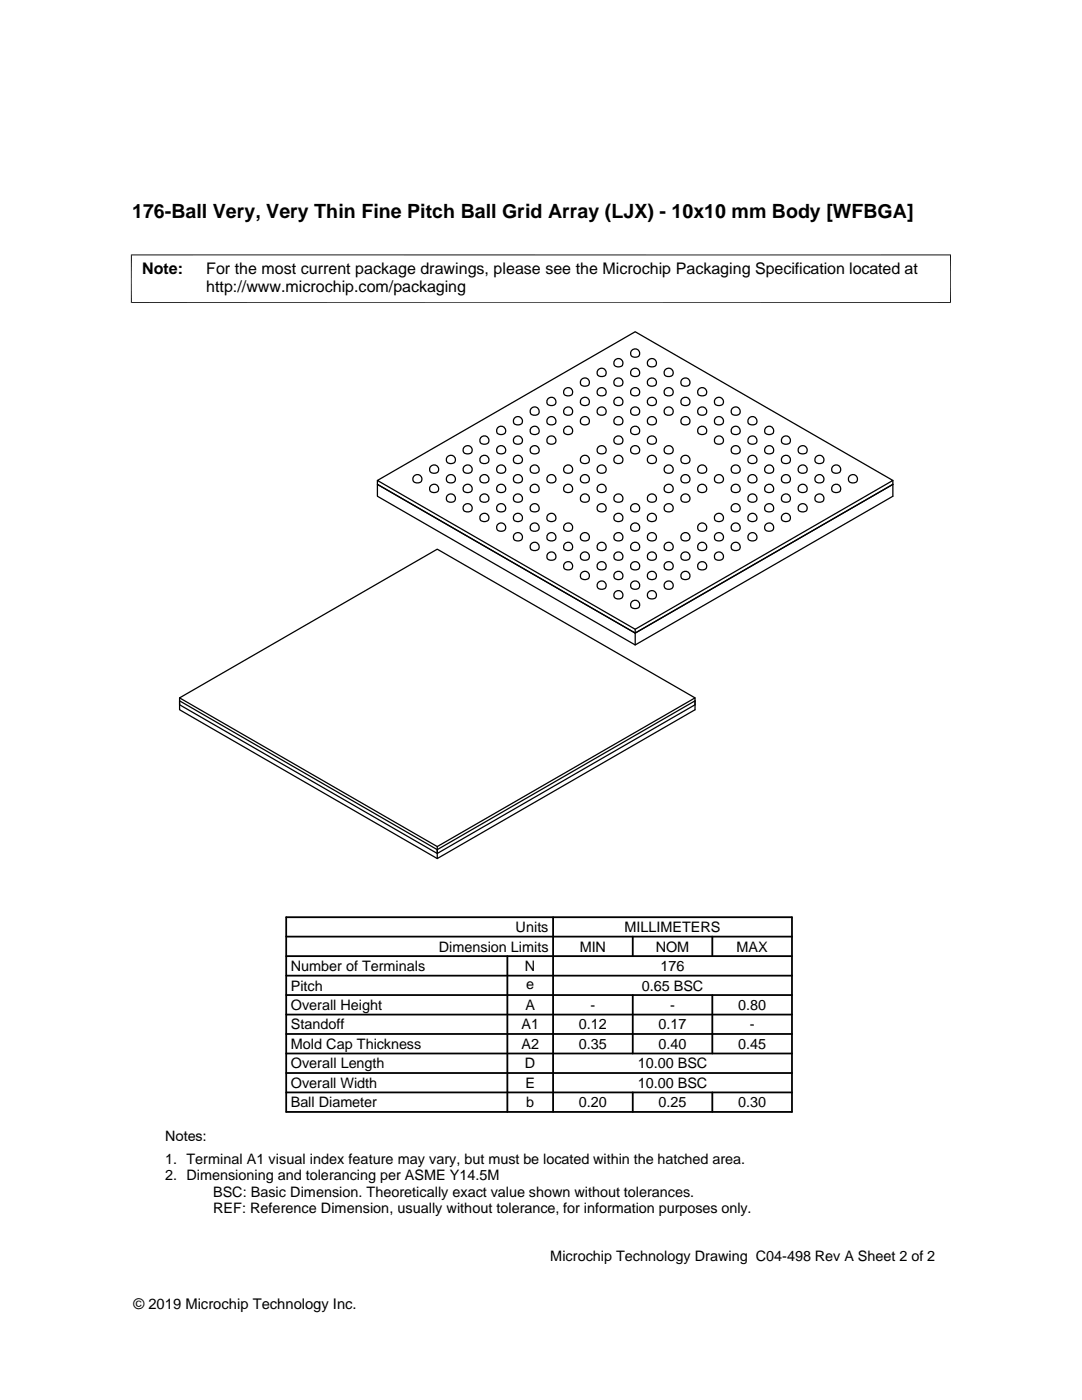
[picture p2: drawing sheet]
<svg xmlns="http://www.w3.org/2000/svg" width="216mm" height="279mm" viewBox="0 0 216 279" stroke-linecap="round" stroke-linejoin="round" font-family="sans-serif">
<g fill="none" stroke="#000" stroke-width=".25">
<path d="M109.3 79.7a.87 .87 0 0 1 1.4-.2 .87 .87 0 0 1-.3 1.4h-.7l-.4-.2-.2-.6zM112.6 77.8a.9 .9 0 0 1 1.3-.3 .9 .9 0 0 1 .1 1.3 .96 .96 0 0 1-1 .2 .96 .96 0 0 1-.5-.8zM116 79.7a.9 .9 0 0 1 1.2-.3 .9 .9 0 0 1 .2 1.4 .95 .95 0 0 1-1 .1 .95 .95 0 0 1-.6-.8zM116 75.8a.88 .88 0 0 1 1.4-.2 .88 .88 0 0 1-.3 1.4h-.7l-.4-.2-.2-.6zM119.3 77.8a.9 .9 0 0 1 1.3-.3 .9 .9 0 0 1 .1 1.3 .97 .97 0 0 1-1.6-.6zM119.3 73.9a.9 .9 0 0 1 1.3-.3 .9 .9 0 0 1 .1 1.4 .95 .95 0 0 1-1 .1 .95 .95 0 0 1-.6-.8zM122.6 72a.9 .9 0 0 1 1.3-.3 .9 .9 0 0 1 .2 1.3 .95 .95 0 0 1-1 .2 .95 .95 0 0 1-.6-.8zM122.6 79.7a.88 .88 0 0 1 1.5-.2 .88 .88 0 0 1-.3 1.4 1.09 1.09 0 0 1-1.2-.3l-.1-.5zM122.6 75.8a.88 .88 0 0 1 1.6 0 .88 .88 0 0 1-.8 1.3l-.8-.4-.1-.5zM126 77.8a.87 .87 0 0 1 1.4-.2 .87 .87 0 0 1-.3 1.4h-.7l-.4-.3-.2-.5zM126 70a.87 .87 0 0 1 1.4-.1 .87 .87 0 0 1-.3 1.3 .86 .86 0 0 1-1-.1 .86 .86 0 0 1-.1-1.1zM126 73.9a.9 .9 0 0 1 1.3-.3 .9 .9 0 0 1 .1 1.4 .95 .95 0 0 1-1 .1 .95 .95 0 0 1-.6-.8z"/>
<path d="M129.3 72a.9 .9 0 0 1 1.3-.3 .9 .9 0 0 1 .2 1.3 .96 .96 0 0 1-1 .2 .96 .96 0 0 1-.6-.8zM129.3 75.8a.87 .87 0 0 1 1.4-.1 .87 .87 0 0 1-.3 1.3h-.7l-.4-.2-.1-.6zM129.3 79.7a.89 .89 0 0 1 1.2-.4 .89 .89 0 0 1 .4 1.2 .89 .89 0 0 1-1.2 .4l-.4-.3-.1-.5zM132.7 77.8a.88 .88 0 0 1 1.4-.3 .88 .88 0 0 1-.3 1.5 .91 .91 0 0 1-1.3-.8zM136 75.8a.88 .88 0 0 1 1.4-.2 .88 .88 0 0 1-.3 1.4l-.3 .1a.71 .71 0 0 1-.8-.4l-.1-.5zM136 79.7a.9 .9 0 0 1 1.3-.3 .9 .9 0 0 1 .1 1.4 .95 .95 0 0 1-1 .1 .95 .95 0 0 1-.5-.8zM139.3 77.8a.9 .9 0 0 1 1.3-.3 .9 .9 0 0 1 .2 1.3 .96 .96 0 0 1-1 .2 .96 .96 0 0 1-.6-.8zM142.7 79.7a.9 .9 0 0 1 1.3-.3 .9 .9 0 0 1 .1 1.4 .95 .95 0 0 1-1 .1 .95 .95 0 0 1-.6-.8zM75.3 95.9l51.4-29.7 51.5 29.7-51.5 29.7zM82.5 95.1a.9 .9 0 0 1 1.3-.2 .9 .9 0 0 1 .2 1.3 .95 .95 0 0 1-1 .2 .95 .95 0 0 1-.6-.9zM85.9 93.2a.87 .87 0 0 1 1.4-.2 .87 .87 0 0 1-.3 1.4 .86 .86 0 0 1-1-.2 .86 .86 0 0 1-.1-1zM85.9 97a.9 .9 0 0 1 1.3-.2 .9 .9 0 0 1 .1 1.3 .96 .96 0 0 1-1 .2 .96 .96 0 0 1-.6-.9z"/>
<path d="M89.2 91.3a.9 .9 0 0 1 1.2-.4 .9 .9 0 0 1 .4 1.2 .9 .9 0 0 1-1.2 .4l-.4-.3-.1-.5zM92.5 89.3a.88 .88 0 0 1 1.5-.2 .88 .88 0 0 1-.3 1.4 .91 .91 0 0 1-1.3-.8zM92.5 97a.9 .9 0 0 1 1.3-.2 .9 .9 0 0 1 .2 1.3 .94 .94 0 0 1-1 .2 .94 .94 0 0 1-.6-.9zM95.9 95.1a.9 .9 0 0 1 1.3-.2 .9 .9 0 0 1 .1 1.3 .94 .94 0 0 1-1 .2 .94 .94 0 0 1-.5-.9zM95.9 91.3a.9 .9 0 0 1 1.3-.3 .9 .9 0 0 1 .1 1.3 .95 .95 0 0 1-1 .2 .95 .95 0 0 1-.5-.8zM95.9 87.4a.89 .89 0 0 1 1.3-.2 .89 .89 0 0 1 .1 1.3 .93 .93 0 0 1-1 .1 .93 .93 0 0 1-.5-.8zM95.9 99a.89 .89 0 0 1 1.3-.3 .89 .89 0 0 1 .1 1.3 .93 .93 0 0 1-1 .2 .93 .93 0 0 1-.5-.8zM99.2 89.3a.9 .9 0 0 1 1.3-.2 .9 .9 0 0 1 .2 1.3 .96 .96 0 0 1-1 .2 .96 .96 0 0 1-.6-.9zM99.2 93.2a.9 .9 0 0 1 1.3-.2 .9 .9 0 0 1 .2 1.3 .94 .94 0 0 1-1 .1 .94 .94 0 0 1-.6-.8zM99.2 85.5a.89 .89 0 0 1 1.3-.3 .89 .89 0 0 1 .2 1.3 .94 .94 0 0 1-1 .2 .94 .94 0 0 1-.6-.8zM99.2 97a.89 .89 0 0 1 1.3-.2 .89 .89 0 0 1 .2 1.3 .94 .94 0 0 1-1 .2 .94 .94 0 0 1-.6-.9zM102.6 91.3a.9 .9 0 0 1 1.3-.3 .9 .9 0 0 1 .1 1.3 .95 .95 0 0 1-1 .2 .95 .95 0 0 1-.6-.8z"/>
<path d="M102.6 83.5a.89 .89 0 0 1 1.3-.2 .89 .89 0 0 1 .1 1.3 .94 .94 0 0 1-1 .2 .94 .94 0 0 1-.6-.9zM102.6 87.4a.89 .89 0 0 1 1.3-.2 .89 .89 0 0 1 .1 1.3 .93 .93 0 0 1-1 .1 .93 .93 0 0 1-.6-.8zM102.6 99a.89 .89 0 0 1 1.3-.3 .89 .89 0 0 1 .1 1.3 .93 .93 0 0 1-1 .2 .93 .93 0 0 1-.6-.8zM102.6 95.1a.9 .9 0 0 1 1.3-.2 .9 .9 0 0 1 .1 1.3 .94 .94 0 0 1-1 .2 .94 .94 0 0 1-.6-.9zM105.9 89.3a.87 .87 0 0 1 1.4-.2 .87 .87 0 0 1-.3 1.4l-.3 .1a.71 .71 0 0 1-.8-.4l-.1-.5zM105.9 85.5a.89 .89 0 0 1 1.3-.3 .89 .89 0 0 1 .2 1.3 .94 .94 0 0 1-1 .2 .94 .94 0 0 1-.6-.8zM105.9 97a.89 .89 0 0 1 1.3-.2 .89 .89 0 0 1 .2 1.3 .94 .94 0 0 1-1 .2 .94 .94 0 0 1-.6-.8zM105.9 81.6a.9 .9 0 0 1 1.3-.2 .9 .9 0 0 1 .2 1.3 .94 .94 0 0 1-1 .1 .94 .94 0 0 1-.6-.8zM105.9 93.2a.9 .9 0 0 1 1.3-.2 .9 .9 0 0 1 .2 1.3 .94 .94 0 0 1-1 .1 .94 .94 0 0 1-.6-.8zM109.3 83.5a.89 .89 0 0 1 1.3-.2 .89 .89 0 0 1 .1 1.3 .94 .94 0 0 1-1 .2 .94 .94 0 0 1-.6-.9zM109.3 95.1a.89 .89 0 0 1 1.3-.2 .89 .89 0 0 1 .1 1.3 .94 .94 0 0 1-1 .1 .94 .94 0 0 1-.6-.8zM109.3 87.4a.87 .87 0 0 1 1.5 0 .87 .87 0 0 1-.8 1.3l-.4-.1-.4-.3-.1-.5z"/>
<path d="M112.6 81.6a.9 .9 0 0 1 1.3-.2 .9 .9 0 0 1 .1 1.3 .95 .95 0 0 1-1 .1 .95 .95 0 0 1-.5-.8zM112.6 93.2a.9 .9 0 0 1 1.3-.2 .9 .9 0 0 1 .1 1.3 .95 .95 0 0 1-1 .1 .95 .95 0 0 1-.5-.8zM112.6 85.5a.89 .89 0 0 1 1.3-.3 .89 .89 0 0 1 .1 1.3 .95 .95 0 0 1-1 .2 .95 .95 0 0 1-.5-.8zM112.6 97a.89 .89 0 0 1 1.3-.2 .89 .89 0 0 1 .1 1.3 .95 .95 0 0 1-1 .2 .95 .95 0 0 1-.5-.8zM116 83.5a.9 .9 0 0 1 1.2-.2 .9 .9 0 0 1 .2 1.3 .95 .95 0 0 1-1 .2 .95 .95 0 0 1-.6-.9zM116 91.3a.9 .9 0 0 1 1.2-.3 .9 .9 0 0 1 .2 1.3 .95 .95 0 0 1-1 .2 .95 .95 0 0 1-.6-.8zM116 95.1a.9 .9 0 0 1 1.2-.2 .9 .9 0 0 1 .2 1.3 .95 .95 0 0 1-1 .2 .95 .95 0 0 1-.6-.9zM116 99a.89 .89 0 0 1 1.2-.3 .89 .89 0 0 1 .2 1.3 .94 .94 0 0 1-1 .2 .94 .94 0 0 1-.6-.8zM119.3 81.6a.9 .9 0 0 1 1.3-.2 .9 .9 0 0 1 .1 1.3 .96 .96 0 0 1-1 .1 .96 .96 0 0 1-.6-.8zM119.3 93.2a.9 .9 0 0 1 1.3-.3 .9 .9 0 0 1 .1 1.4 .96 .96 0 0 1-1 .1 .96 .96 0 0 1-.6-.8zM119.3 89.3a.9 .9 0 0 1 1.3-.2 .9 .9 0 0 1 .1 1.3 .97 .97 0 0 1-1.6-.7zM119.3 97a.9 .9 0 0 1 1.3-.2 .9 .9 0 0 1 .1 1.3 .95 .95 0 0 1-1 .2 .95 .95 0 0 1-.6-.8z"/>
<path d="M122.6 83.5a.9 .9 0 0 1 1.3-.2 .9 .9 0 0 1 .2 1.3 .95 .95 0 0 1-1 .2 .95 .95 0 0 1-.6-.9zM122.6 91.3a.88 .88 0 0 1 1.5-.2 .88 .88 0 0 1-.3 1.4 1.09 1.09 0 0 1-1.2-.3l-.1-.5zM122.6 87.4a.9 .9 0 0 1 1.3-.2 .9 .9 0 0 1 .2 1.3 .95 .95 0 0 1-1 .1 .95 .95 0 0 1-.6-.8zM122.6 99a.9 .9 0 0 1 1.3-.3 .9 .9 0 0 1 .2 1.3 .95 .95 0 0 1-1 .2 .95 .95 0 0 1-.6-.8zM126 89.3a.87 .87 0 0 1 1.4-.1 .87 .87 0 0 1-.3 1.3h-.7l-.4-.2-.2-.6zM126 81.6a.87 .87 0 0 1 1.4-.2 .87 .87 0 0 1-.3 1.4 .86 .86 0 0 1-1-.1 .86 .86 0 0 1-.1-1.1zM126 85.5a.9 .9 0 0 1 1.3-.3 .9 .9 0 0 1 .1 1.3 .9 .9 0 0 1-1.2 .2 .9 .9 0 0 1-.2-1.2zM129.3 83.5a.9 .9 0 0 1 1.3-.2 .9 .9 0 0 1 .2 1.3 .96 .96 0 0 1-1 .2 .96 .96 0 0 1-.6-.9zM129.3 91.3a.89 .89 0 0 1 1.2-.4 .89 .89 0 0 1 .4 1.2 .89 .89 0 0 1-1.2 .4l-.4-.3-.1-.5zM129.3 87.4a.88 .88 0 0 1 1.4-.2 .88 .88 0 0 1-.2 1.4 1.09 1.09 0 0 1-1.2-.3l-.1-.5zM129.3 99a.88 .88 0 0 1 1.4-.2 .88 .88 0 0 1-.2 1.4 1.09 1.09 0 0 1-1.2-.3l-.1-.5zM132.7 89.3a.88 .88 0 0 1 1.4-.2 .88 .88 0 0 1-.3 1.4 .91 .91 0 0 1-1.3-.8z"/>
<path d="M132.7 97a.9 .9 0 0 1 1.3-.2 .9 .9 0 0 1 .1 1.3 .94 .94 0 0 1-1 .2 .94 .94 0 0 1-.6-.9zM136 95.1a.9 .9 0 0 1 1.3-.2 .9 .9 0 0 1 .1 1.3 .94 .94 0 0 1-1 .2 .94 .94 0 0 1-.5-.9zM136 83.6a.89 .89 0 0 1 1.3-.3 .89 .89 0 0 1 .1 1.3 .94 .94 0 0 1-1 .2 .94 .94 0 0 1-.5-.8zM136 91.3a.9 .9 0 0 1 1.3-.3 .9 .9 0 0 1 .1 1.3 .95 .95 0 0 1-1 .2 .95 .95 0 0 1-.5-.8zM136 99a.89 .89 0 0 1 1.3-.3 .89 .89 0 0 1 .1 1.3 .93 .93 0 0 1-1 .2 .93 .93 0 0 1-.5-.8zM139.3 81.6a.9 .9 0 0 1 1.3-.2 .9 .9 0 0 1 .2 1.3 .94 .94 0 0 1-1 .1 .94 .94 0 0 1-.6-.8zM139.3 93.2a.9 .9 0 0 1 1.3-.2 .9 .9 0 0 1 .2 1.3 .94 .94 0 0 1-1 .1 .94 .94 0 0 1-.6-.8zM139.3 85.5a.89 .89 0 0 1 1.3-.3 .89 .89 0 0 1 .2 1.3 .94 .94 0 0 1-1 .2 .94 .94 0 0 1-.6-.8zM139.3 97a.89 .89 0 0 1 1.3-.2 .89 .89 0 0 1 .2 1.3 .94 .94 0 0 1-1 .2 .94 .94 0 0 1-.6-.9zM142.7 83.5a.89 .89 0 0 1 1.3-.2 .89 .89 0 0 1 .1 1.3 .94 .94 0 0 1-1 .2 .94 .94 0 0 1-.5-.9zM142.7 87.4a.89 .89 0 0 1 1.3-.2 .89 .89 0 0 1 .1 1.3 .93 .93 0 0 1-1 .1 .93 .93 0 0 1-.5-.8zM142.7 95.1a.9 .9 0 0 1 1.3-.2 .9 .9 0 0 1 .1 1.3 .94 .94 0 0 1-1 .2 .94 .94 0 0 1-.5-.9z"/>
<path d="M146 89.3a.87 .87 0 0 1 1.4-.2 .87 .87 0 0 1-.3 1.4l-.3 .1a.71 .71 0 0 1-.8-.4l-.1-.5zM146 85.5a.89 .89 0 0 1 1.3-.3 .89 .89 0 0 1 .2 1.3 .94 .94 0 0 1-1 .2 .94 .94 0 0 1-.6-.8zM146 97a.89 .89 0 0 1 1.3-.2 .89 .89 0 0 1 .2 1.3 .94 .94 0 0 1-1 .2 .94 .94 0 0 1-.6-.8zM146 81.6a.9 .9 0 0 1 1.3-.2 .9 .9 0 0 1 .2 1.3 .94 .94 0 0 1-1 .1 .94 .94 0 0 1-.6-.8zM146 93.2a.9 .9 0 0 1 1.3-.2 .9 .9 0 0 1 .2 1.3 .94 .94 0 0 1-1 .1 .94 .94 0 0 1-.6-.8zM149.4 83.5a.89 .89 0 0 1 1.3-.2 .89 .89 0 0 1 .1 1.3 .94 .94 0 0 1-1 .2 .94 .94 0 0 1-.6-.9zM149.4 91.3a.87 .87 0 0 1 1.4-.2 .87 .87 0 0 1-.3 1.4h-.7l-.4-.3-.2-.5zM149.4 95.1a.89 .89 0 0 1 1.3-.2 .89 .89 0 0 1 .1 1.3 .94 .94 0 0 1-1 .1 .94 .94 0 0 1-.6-.8zM149.4 87.4a.87 .87 0 0 1 1.5 0 .87 .87 0 0 1-.8 1.3l-.3-.1-.5-.3-.1-.5zM149.4 98.9a.87 .87 0 0 1 1.5 0 .87 .87 0 0 1-.8 1.3h-.3l-.5-.3-.1-.5zM152.7 89.3a.9 .9 0 0 1 1.3-.2 .9 .9 0 0 1 .2 1.3 .96 .96 0 0 1-1 .2 .96 .96 0 0 1-.6-.9zM152.7 93.2a.9 .9 0 0 1 1.3-.2 .9 .9 0 0 1 .2 1.3 .95 .95 0 0 1-1 .1 .95 .95 0 0 1-.6-.8z"/>
<path d="M152.7 85.5a.89 .89 0 0 1 1.3-.3 .89 .89 0 0 1 .2 1.3 .95 .95 0 0 1-1 .2 .95 .95 0 0 1-.6-.8zM152.7 97a.89 .89 0 0 1 1.3-.2 .89 .89 0 0 1 .2 1.3 .95 .95 0 0 1-1 .2 .95 .95 0 0 1-.6-.8zM156.1 91.3a.9 .9 0 0 1 1.3-.3 .9 .9 0 0 1 .1 1.3 .96 .96 0 0 1-1 .2 .96 .96 0 0 1-.6-.8zM156.1 95.1a.9 .9 0 0 1 1.3-.2 .9 .9 0 0 1 .1 1.3 .95 .95 0 0 1-1 .2 .95 .95 0 0 1-.6-.9zM156.1 87.4a.89 .89 0 0 1 1.3-.2 .89 .89 0 0 1 .1 1.3 .94 .94 0 0 1-1 .1 .94 .94 0 0 1-.6-.8zM156.1 99a.89 .89 0 0 1 1.3-.3 .89 .89 0 0 1 .1 1.3 .94 .94 0 0 1-1 .2 .94 .94 0 0 1-.6-.8zM159.4 93.2a.9 .9 0 0 1 1.3-.3 .9 .9 0 0 1 .1 1.4 .96 .96 0 0 1-1 .1 .96 .96 0 0 1-.5-.8zM159.4 89.3a.9 .9 0 0 1 1.3-.2 .9 .9 0 0 1 .1 1.3 .97 .97 0 0 1-1.5-.7zM159.4 97a.9 .9 0 0 1 1.3-.2 .9 .9 0 0 1 .1 1.3 .95 .95 0 0 1-1 .2 .95 .95 0 0 1-.5-.8zM162.7 95.1a.9 .9 0 0 1 1.3-.2 .9 .9 0 0 1 .2 1.3 .96 .96 0 0 1-1 .2 .96 .96 0 0 1-.6-.9zM162.7 91.3a.88 .88 0 0 1 1.5-.2 .88 .88 0 0 1-.3 1.4 .85 .85 0 0 1-1.1-.2 .85 .85 0 0 1-.1-1zM162.7 99a.9 .9 0 0 1 1.3-.3 .9 .9 0 0 1 .2 1.3 .95 .95 0 0 1-1 .2 .95 .95 0 0 1-.6-.8z"/>
<path d="M166.1 93.2a.9 .9 0 0 1 1.3-.3 .9 .9 0 0 1 .1 1.4 .95 .95 0 0 1-1 .1 .95 .95 0 0 1-.6-.8zM166.1 97a.9 .9 0 0 1 1.3-.2 .9 .9 0 0 1 .1 1.3 .95 .95 0 0 1-1 .2 .95 .95 0 0 1-.6-.9zM169.4 95.1a.87 .87 0 0 1 1.4-.2 .87 .87 0 0 1-.2 1.4 .86 .86 0 0 1-1.1-.1 .86 .86 0 0 1-.1-1.1zM178.2 95.9v3.1l-51.5 29.7-51.4-29.7v-2.3l51.4 29.6 51.5-29.6-51.5 29.6-51.4-29.6v-.8M92.5 100.9a.88 .88 0 0 1 1.5-.2 .88 .88 0 0 1-.3 1.4 .91 .91 0 0 1-1.3-.8zM95.9 102.8a.9 .9 0 0 1 1.3-.2 .9 .9 0 0 1 .1 1.3 .95 .95 0 0 1-1 .2 .95 .95 0 0 1-.5-.9zM99.2 100.9a.9 .9 0 0 1 1.3-.2 .9 .9 0 0 1 .2 1.3 .96 .96 0 0 1-1 .1 .96 .96 0 0 1-.6-.8zM99.2 104.8a.9 .9 0 0 1 1.3-.3 .9 .9 0 0 1 .2 1.3 .94 .94 0 0 1-1 .2 .94 .94 0 0 1-.6-.8zM102.6 102.8a.9 .9 0 0 1 1.3-.2 .9 .9 0 0 1 .1 1.3 .96 .96 0 0 1-1 .2 .96 .96 0 0 1-.6-.9zM102.6 106.7a.9 .9 0 0 1 1.3-.2 .9 .9 0 0 1 .1 1.3 .94 .94 0 0 1-1 .1 .94 .94 0 0 1-.6-.8zM105.9 100.9a.87 .87 0 0 1 1.4-.2 .87 .87 0 0 1-.3 1.4l-.3 .1a.71 .71 0 0 1-.8-.4l-.1-.5zM105.9 108.6a.89 .89 0 0 1 1.3-.2 .89 .89 0 0 1 .2 1.3 .94 .94 0 0 1-1 .2 .94 .94 0 0 1-.6-.9z"/>
<path d="M105.9 104.8a.9 .9 0 0 1 1.3-.3 .9 .9 0 0 1 .2 1.3 .94 .94 0 0 1-1 .2 .94 .94 0 0 1-.6-.8zM109.3 102.8a.87 .87 0 0 1 1.4-.1 .87 .87 0 0 1-.3 1.4h-.7l-.4-.3-.2-.6zM109.3 106.7a.89 .89 0 0 1 1.3-.2 .89 .89 0 0 1 .1 1.3 .94 .94 0 0 1-1 .1 .94 .94 0 0 1-.6-.8zM109.3 110.5a.87 .87 0 0 1 1.5 0 .87 .87 0 0 1-.8 1.3h-.4l-.4-.3-.1-.6zM112.6 104.8a.9 .9 0 0 1 1.3-.3 .9 .9 0 0 1 .1 1.3 .95 .95 0 0 1-1 .2 .95 .95 0 0 1-.5-.8zM112.6 108.6a.89 .89 0 0 1 1.3-.2 .89 .89 0 0 1 .1 1.3 .95 .95 0 0 1-1 .2 .95 .95 0 0 1-.5-.9zM112.6 112.5a.87 .87 0 0 1 1.5-.1 .87 .87 0 0 1-.7 1.3l-.9-.3v-.5zM116 114.4a.9 .9 0 0 1 1.2-.2 .9 .9 0 0 1 .2 1.3 .96 .96 0 0 1-1 .1 .96 .96 0 0 1-.6-.8zM116 106.7a.9 .9 0 0 1 1.2-.2 .9 .9 0 0 1 .2 1.3 .95 .95 0 0 1-1 .1 .95 .95 0 0 1-.6-.8zM116 110.5a.89 .89 0 0 1 1.2-.2 .89 .89 0 0 1 .2 1.3 .94 .94 0 0 1-1 .2 .94 .94 0 0 1-.6-.9zM119.3 116.4a.9 .9 0 0 1 1.3-.3 .9 .9 0 0 1 .1 1.3 .96 .96 0 0 1-1 .2 .96 .96 0 0 1-.6-.8zM119.3 100.9a.9 .9 0 0 1 1.3-.2 .9 .9 0 0 1 .1 1.3 .97 .97 0 0 1-1.6-.7z"/>
<path d="M119.3 112.5a.87 .87 0 0 1 1.5-.1 .87 .87 0 0 1-.7 1.3l-.9-.3-.1-.5zM119.3 108.6a.9 .9 0 0 1 1.3-.2 .9 .9 0 0 1 .1 1.3 .95 .95 0 0 1-1 .2 .95 .95 0 0 1-.6-.9zM122.6 118.3a.9 .9 0 0 1 1.3-.3 .9 .9 0 0 1 .2 1.3 .95 .95 0 0 1-1 .2 .95 .95 0 0 1-.6-.8zM122.6 106.7a.9 .9 0 0 1 1.3-.2 .9 .9 0 0 1 .2 1.3 .95 .95 0 0 1-1 .1 .95 .95 0 0 1-.6-.8zM122.6 102.8a.88 .88 0 0 1 1.5-.2 .88 .88 0 0 1-.4 1.5h-.6l-.5-.3-.1-.6zM122.6 114.4a.88 .88 0 0 1 1.5-.2 .88 .88 0 0 1-.4 1.4h-.6l-.5-.2-.1-.6zM122.6 110.5a.9 .9 0 0 1 1.3-.2 .9 .9 0 0 1 .2 1.3 .95 .95 0 0 1-1 .2 .95 .95 0 0 1-.6-.8zM126 112.5a.87 .87 0 0 1 1.4-.2 .87 .87 0 0 1-.3 1.4h-.7l-.4-.2-.2-.6zM126 100.9a.87 .87 0 0 1 1.4-.2 .87 .87 0 0 1-.3 1.4h-.7l-.4-.2-.2-.6zM126 104.8a.87 .87 0 0 1 1.4-.2 .87 .87 0 0 1-.3 1.4 .86 .86 0 0 1-1-.2 .86 .86 0 0 1-.1-1zM126 116.3a.87 .87 0 0 1 1.4-.1 .87 .87 0 0 1-.3 1.4 .86 .86 0 0 1-1-.2 .86 .86 0 0 1-.1-1.1zM126 108.6a.9 .9 0 0 1 1.3-.2 .9 .9 0 0 1 .1 1.3 .96 .96 0 0 1-1 .2 .96 .96 0 0 1-.6-.9z"/>
<path d="M129.3 102.8a.88 .88 0 0 1 1.2-.4 .88 .88 0 0 1 .4 1.2 .88 .88 0 0 1-1.2 .5l-.4-.4-.1-.5zM129.3 114.4a.88 .88 0 0 1 1.2-.4 .88 .88 0 0 1 .4 1.2 .88 .88 0 0 1-1.2 .4l-.4-.3-.1-.5zM129.3 106.7a.87 .87 0 0 1 1.4-.2 .87 .87 0 0 1-.2 1.4 .86 .86 0 0 1-1.1-.1 .86 .86 0 0 1-.1-1.1zM129.3 118.3a.87 .87 0 0 1 1.4-.2 .87 .87 0 0 1-.2 1.4 .86 .86 0 0 1-1.1-.2 .86 .86 0 0 1-.1-1zM129.3 110.5a.88 .88 0 0 1 1.4-.1 .88 .88 0 0 1-.2 1.4 1.09 1.09 0 0 1-1.2-.3l-.1-.6zM132.7 112.5a.88 .88 0 0 1 1.4-.2 .88 .88 0 0 1-.3 1.4 .91 .91 0 0 1-1.3-.8zM132.7 100.9a.88 .88 0 0 1 1.4-.2 .88 .88 0 0 1-.3 1.4 .91 .91 0 0 1-1.3-.8zM132.7 108.6a.9 .9 0 0 1 1.3-.2 .9 .9 0 0 1 .1 1.3 .94 .94 0 0 1-1 .2 .94 .94 0 0 1-.6-.9zM136 106.7a.9 .9 0 0 1 1.3-.3 .9 .9 0 0 1 .1 1.4 .94 .94 0 0 1-1 .1 .94 .94 0 0 1-.5-.8zM136 114.4a.9 .9 0 0 1 1.3-.2 .9 .9 0 0 1 .1 1.3 .95 .95 0 0 1-1 .1 .95 .95 0 0 1-.5-.8zM136 110.6a.89 .89 0 0 1 1.3-.3 .89 .89 0 0 1 .1 1.3 .93 .93 0 0 1-1 .2 .93 .93 0 0 1-.5-.8zM139.3 112.5a.9 .9 0 0 1 1.3-.2 .9 .9 0 0 1 .2 1.3 .95 .95 0 0 1-1 .1 .95 .95 0 0 1-.6-.8z"/>
<path d="M139.3 104.8a.9 .9 0 0 1 1.3-.3 .9 .9 0 0 1 .2 1.3 .94 .94 0 0 1-1 .2 .94 .94 0 0 1-.6-.8zM139.3 108.6a.89 .89 0 0 1 1.3-.2 .89 .89 0 0 1 .2 1.3 .94 .94 0 0 1-1 .2 .94 .94 0 0 1-.6-.9zM142.7 102.8a.9 .9 0 0 1 1.3-.2 .9 .9 0 0 1 .1 1.3 .96 .96 0 0 1-1 .2 .96 .96 0 0 1-.6-.9zM142.7 110.6a.89 .89 0 0 1 1.3-.3 .89 .89 0 0 1 .1 1.3 .93 .93 0 0 1-1 .2 .93 .93 0 0 1-.5-.8zM142.7 106.7a.9 .9 0 0 1 1.3-.2 .9 .9 0 0 1 .1 1.3 .94 .94 0 0 1-1 .1 .94 .94 0 0 1-.5-.8zM146 100.9a.87 .87 0 0 1 1.4-.2 .87 .87 0 0 1-.3 1.4l-.3 .1a.71 .71 0 0 1-.8-.4l-.1-.5zM146 108.6a.89 .89 0 0 1 1.3-.2 .89 .89 0 0 1 .2 1.3 .94 .94 0 0 1-1 .2 .94 .94 0 0 1-.6-.9zM146 104.8a.9 .9 0 0 1 1.3-.3 .9 .9 0 0 1 .2 1.3 .94 .94 0 0 1-1 .2 .94 .94 0 0 1-.6-.8zM149.4 102.8a.87 .87 0 0 1 1.4-.1 .87 .87 0 0 1-.3 1.4h-.7l-.4-.3-.2-.6zM149.4 106.7a.89 .89 0 0 1 1.3-.2 .89 .89 0 0 1 .1 1.3 .94 .94 0 0 1-1 .1 .94 .94 0 0 1-.6-.8zM152.7 100.9a.9 .9 0 0 1 1.3-.2 .9 .9 0 0 1 .2 1.3 .96 .96 0 0 1-1 .1 .96 .96 0 0 1-.6-.8zM152.7 104.8a.9 .9 0 0 1 1.3-.3 .9 .9 0 0 1 .2 1.3 .95 .95 0 0 1-1 .2 .95 .95 0 0 1-.6-.8z"/>
<path d="M156.1 102.8a.9 .9 0 0 1 1.3-.2 .9 .9 0 0 1 .1 1.3 .96 .96 0 0 1-1 .2 .96 .96 0 0 1-.6-.9zM159.4 100.9a.9 .9 0 0 1 1.3-.2 .9 .9 0 0 1 .1 1.3 .97 .97 0 0 1-1.5-.7zM35.8 139.3l51.4-29.7 51.5 29.7-51.5 29.7zM126 120.2a.9 .9 0 0 1 1.3-.2 .9 .9 0 0 1 .1 1.3 .96 .96 0 0 1-1 .1 .96 .96 0 0 1-.6-.8zM126.7 125.6v3.1M138.7 139.3v2.3l-51.5 29.7-51.4-29.7v-2.3M138.7 139.9l-51.5 29.7-51.4-29.7v.8l51.4 29.6 51.5-29.6M87.2 169v2.3"/>
<circle cx="133.5" cy="74.3" r=".89"/>
<circle cx="90" cy="95.6" r=".89"/>
<circle cx="90" cy="99.4" r=".89"/>
<circle cx="93.4" cy="93.6" r=".89"/>
<circle cx="133.5" cy="93.6" r=".89"/>
<circle cx="133.5" cy="82.1" r=".89"/>
<circle cx="133.5" cy="116.8" r=".89"/>
</g>
<path d="M26.1 50.9h163.7M26.2 50.8v9.7M189.7 50.8v9.7M26.1 60.4h163.7" fill="none" stroke="#000" stroke-width=".2"/>
<g fill="none" stroke="#000" stroke-width=".36">
<path d="M57.1 198.6h100.9M57.1 194.7h100.9M57.1 190.8h100.9M57.1 186.9h100.9M57.1 183h100.9v38.9h-100.9zM101.2 190.8v31.1M110.4 183v38.9M126.3 186.9v3.9M126.3 198.6v11.6M142.1 186.9v3.9M142.1 198.6v11.6M57.1 202.5h100.9"/>
<path d="M57.1 214.1h100.9M57.1 210.2h100.9M57.1 206.4h100.9M57.1 218h100.9M126.3 218v3.9M142.1 218v3.9"/>
</g>
<text font-size="3.9" x="26.4" y="43.5">176-Ball Very, Very Thin Fine Pitch Ball Grid Array (LJX) - 10x10 mm Body [WFBGA]</text>
<g font-size="3.2">
<text x="28.4" y="54.6">Note:</text>
<text x="41.1" y="54.6">For the most current package drawings, please see the Microchip Packaging Specification located at</text>
<text x="41.1" y="58.3">http://www.microchip.com/packaging</text>
</g>
<g font-size="2.9">
<text x="87.6" y="189.9">Dimension Limits</text>
<text x="102.9" y="186">Units</text>
<text x="115.7" y="189.9">MIN</text>
<text x="124.6" y="186">MILLIMETERS</text>
<text x="130.8" y="189.9">NOM</text>
<text x="147" y="189.9">MAX</text>
<text x="58" y="193.8">Number of Terminals</text>
<text x="58" y="197.7">Pitch</text>
<text x="104.8" y="193.8">N</text>
<text x="105" y="197.4">e</text>
<text x="128" y="197.7">0.65 BSC</text>
<text x="131.8" y="193.8">176</text>
<text x="58" y="201.6">Overall Height</text>
<text x="104.8" y="201.6">A</text>
<text x="117.8" y="201.6">-</text>
<text x="133.7" y="201.6">-</text>
<text x="147.3" y="201.6">0.80</text>
<text x="58" y="209.3">Mold Cap Thickness</text>
<text x="58" y="205.4">Standoff</text>
<text x="104.1" y="205.4">A1</text>
<text x="104.1" y="209.3">A2</text>
<text x="115.5" y="205.4">0.12</text>
<text x="115.5" y="209.3">0.35</text>
<text x="131.4" y="205.4">0.17</text>
<text x="131.4" y="209.3">0.40</text>
<text x="147.3" y="209.3">0.45</text>
<text x="149.6" y="205.4">-</text>
<text x="58" y="213.2">Overall Length</text>
<text x="104.8" y="213.2">D</text>
<text x="127.3" y="213.2">10.00 BSC</text>
<text x="58" y="221">Ball Diameter</text>
<text x="58" y="217.1">Overall Width</text>
<text x="104.8" y="217.1">E</text>
<text x="105" y="221">b</text>
<text x="115.5" y="221">0.20</text>
<text x="127.3" y="217.1">10.00 BSC</text>
<text x="131.4" y="221">0.25</text>
<text x="147.3" y="221">0.30</text>
<text x="32.9" y="227.6">Notes:</text>
<text x="32.9" y="232.2">1. Terminal A1 visual index feature may vary, but must be located within the hatched area.</text>
<text x="32.9" y="235.5">2. Dimensioning and tolerancing per ASME Y14.5M</text>
<text x="42.5" y="238.8">BSC: Basic Dimension. Theoretically exact value shown without tolerances.</text>
<text x="42.5" y="242.2">REF: Reference Dimension, usually without tolerance, for information purposes only.</text>
<text x="109.8" y="251.7">Microchip Technology Drawing C04-498 Rev A Sheet 2 of 2</text>
<text x="26.6" y="261.3">© 2019 Microchip Technology Inc.</text>
</g>
</svg>
